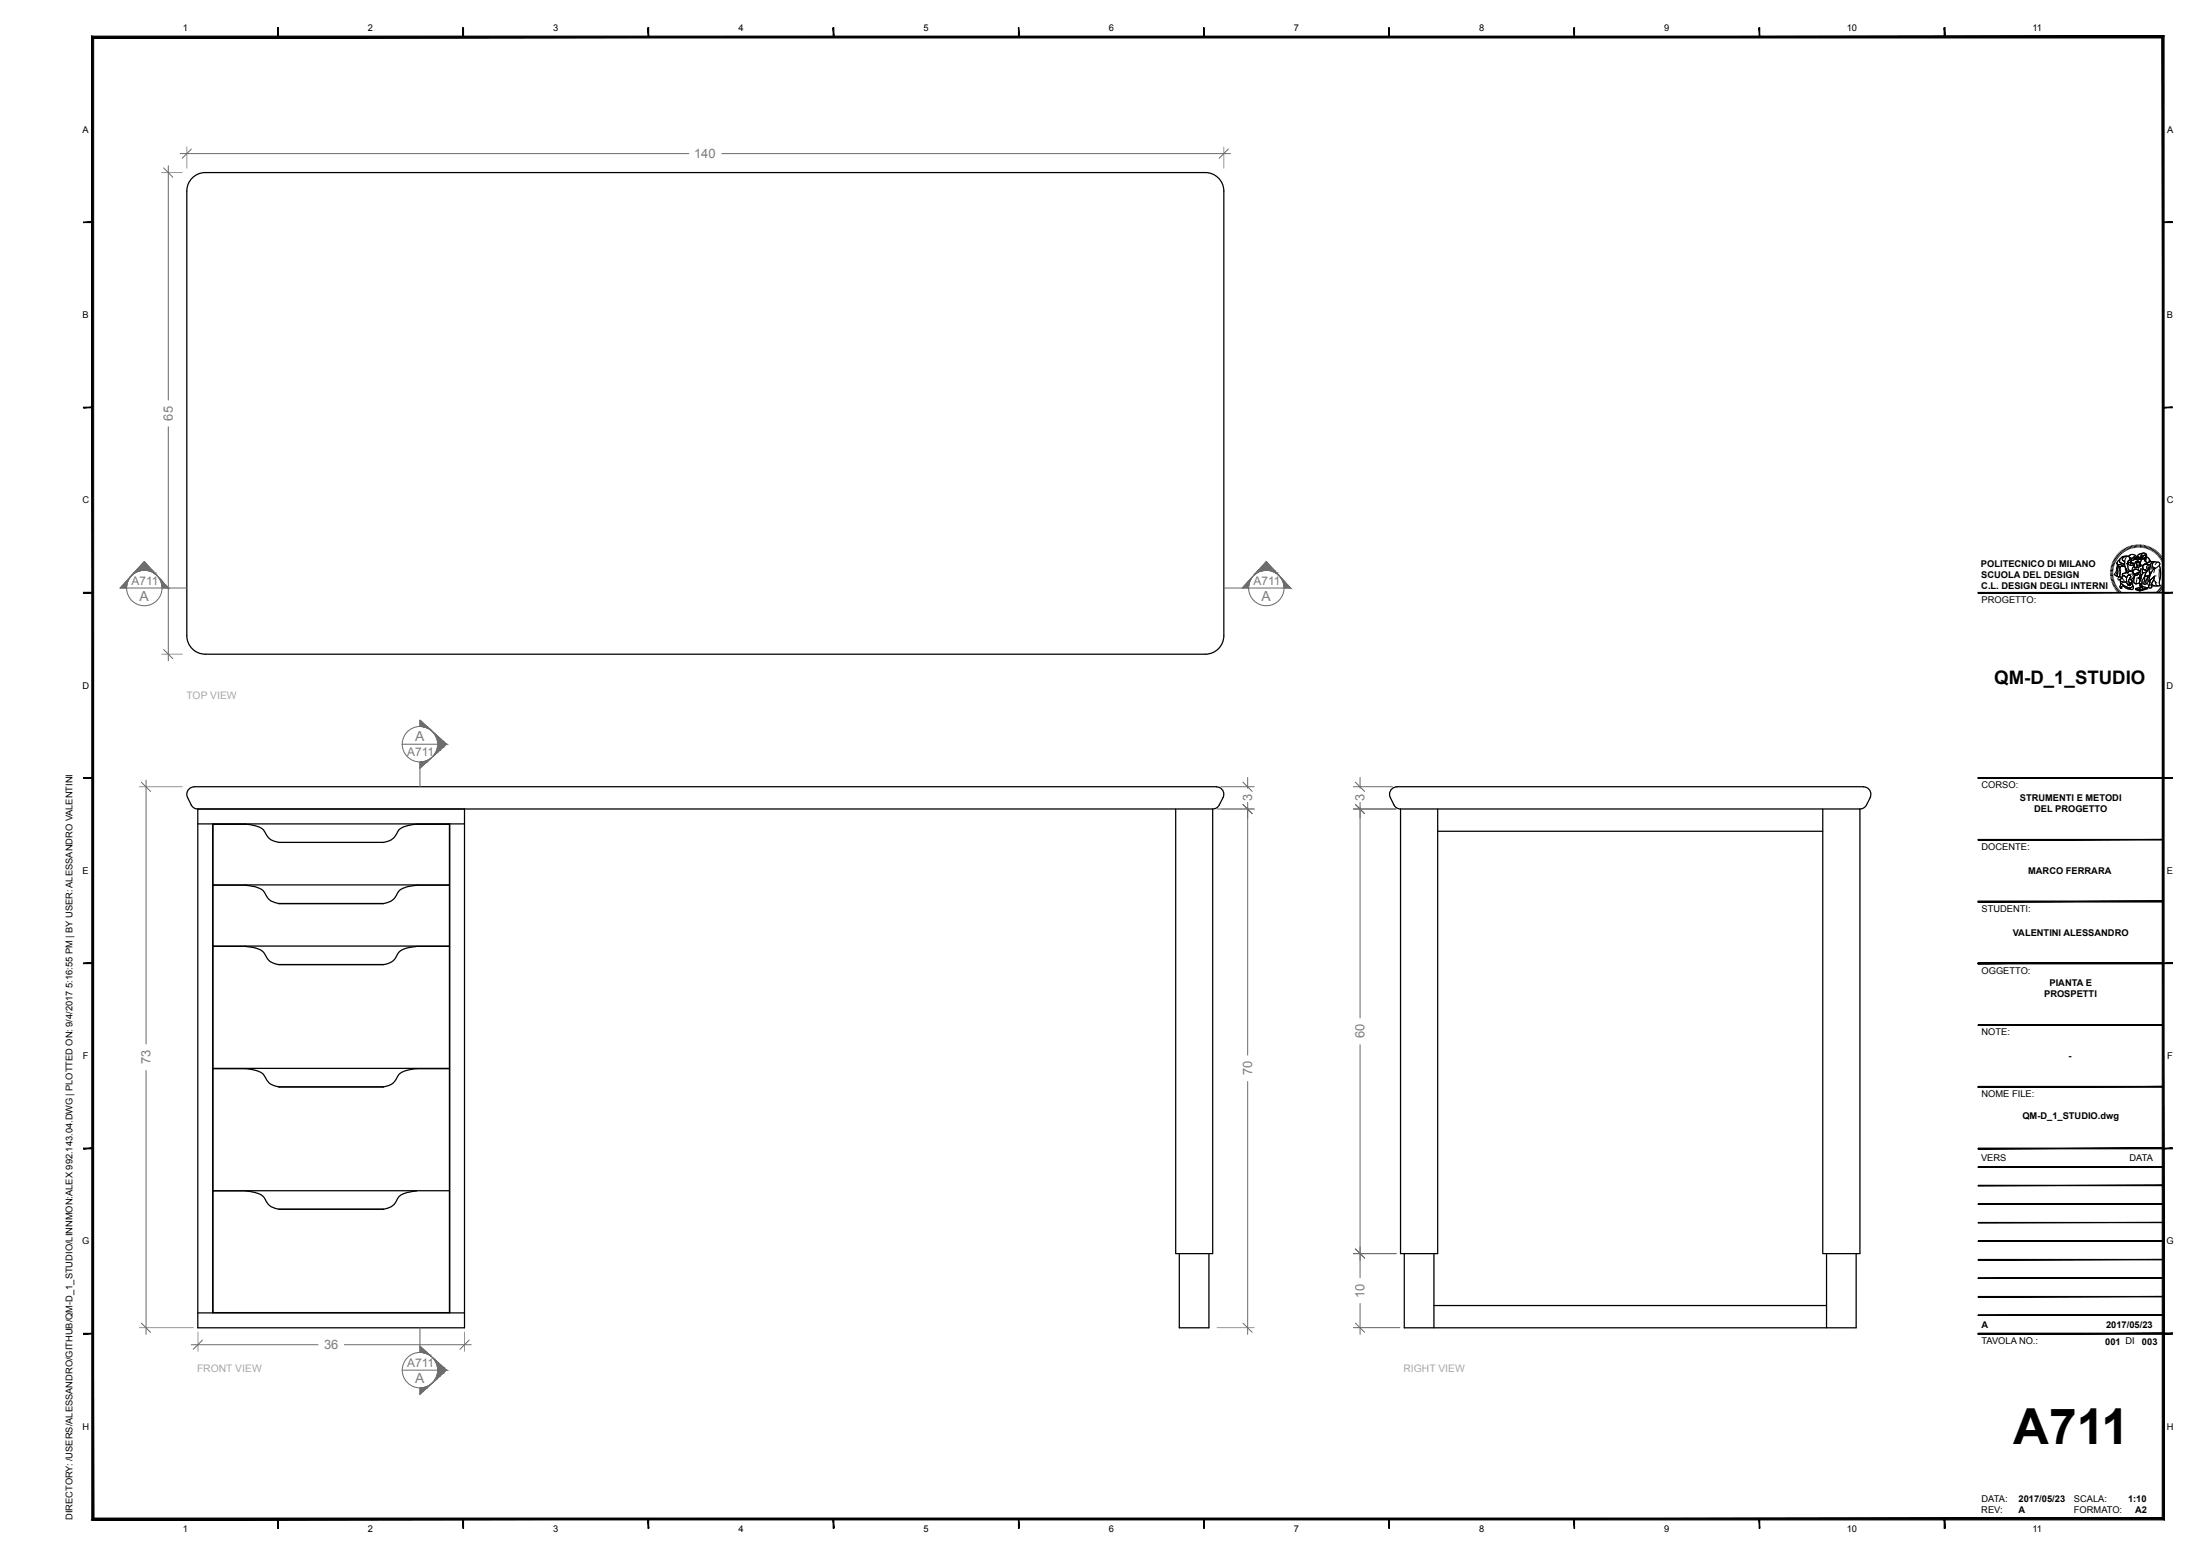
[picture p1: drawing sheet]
<svg xmlns="http://www.w3.org/2000/svg" width="594mm" height="420mm" viewBox="0 0 594 420" stroke-linecap="round" stroke-linejoin="round" font-family="sans-serif">
<g fill="none" stroke="#000" stroke-width=".34">
<path d="M52.2 47.8a5 5 0 0 1 3.2-1.2h270a5 5 0 0 1 5 5v120a5 5 0 0 1-5 5h-270a5 5 0 0 1-5-5v-120a5 5 0 0 1 1.8-3.8zM52.4 212.4a1.99 1.99 0 0 0-1.7 2.9l1.2 2.3 .6 .6 .9 .2M52.4 212.4h276M53.4 218.4h274M53.4 218.4v140h72v-140M317.4 218.4v120h10v-120M328.4 212.4a1.99 1.99 0 0 1 1.8 2.9l-1.2 2.3-.7 .6-.9 .2M377.2 212.4a1.99 1.99 0 0 0-1.8 2.9l1.2 2.3 .7 .6 .8 .2M377.2 212.4h126M378.1 218.4v120h10.1v-120M378.1 218.4h124.1M492.1 218.4v120h10.1v-120"/>
<path d="M503.2 212.4a1.99 1.99 0 0 1 1.7 2.9M505 215.3l-1.3 2.3-.7 .6-.8 .2M53.4 222.4h72M57.4 222.4v132M57.5 222.5h8.8a6.3 6.3 0 0 1 5.1 1.8 4.5 4.5 0 0 0 3.9 3.1h28.2a4.7 4.7 0 0 0 4.1-3.3 6.9 6.9 0 0 1 4.9-1.6h8.8v16.4h-63.8zM57.5 238.9h8.8a7.6 7.6 0 0 1 4.9 1.7l.2 .2a4.5 4.5 0 0 0 3.9 3.1h28.2a4.7 4.7 0 0 0 4.1-3.3 7.2 7.2 0 0 1 4.9-1.7h8.8v16.5h-63.8zM121.4 222.4v132M388.2 224.4h103.9M57.5 255.4h8.8a7 7 0 0 1 4.9 1.7l.2 .2a4.3 4.3 0 0 0 3.9 3.1h28.2a4.6 4.6 0 0 0 4.1-3.3 7.2 7.2 0 0 1 4.9-1.7h8.8v33h-63.8zM57.5 288.5h8.8a7 7 0 0 1 4.9 1.6l.2 .2a4.3 4.3 0 0 0 3.9 3.1h28.2a4.6 4.6 0 0 0 4.1-3.3 6.6 6.6 0 0 1 4.9-1.6h8.8v65.8h-63.8zM66.3 321.4a7.6 7.6 0 0 1 4.9 1.7l.2 .2a4.5 4.5 0 0 0 3.9 3.1h28.2a4.7 4.7 0 0 0 4.1-3.3 7.2 7.2 0 0 1 4.9-1.7M121.3 321.4h-63.8"/>
<path d="M318.4 338.4v20h8v-20M379.2 338.4v20h122v-20M387.2 338.4v20M493.2 338.4v20M53.4 354.4h72M387.2 352.4h106"/>
</g>
<g fill="none" stroke="#000" stroke-width=".27">
<path d="M569.8 154.7h.7M569.8 154h.7M569.8 154.3l.7 .1M569.9 153.6l.6 .1M570 153.3l.6 .1M570 152.9l.7 .1M570.1 152.6l.7 .1M570.2 152.2l.6 .3M570.3 151.9l.7 .3M570.5 151.6l.6 .2M570.5 155h-.7M570.5 155.3l-.7 .1"/>
<path d="M570.5 155.7l-.6 .1M570.6 156l-.7 .1M570.6 151.2l.6 .3M570.7 156.3l-.7 .1M570.8 156.6l-.7 .2M570.8 150.9l.6 .4M570.8 156.9l-.6 .3M571 150.6l.6 .4M571 157.2l-.7 .2M571.1 157.5l-.6 .3M571.2 150.3l.5 .4M571.2 157.8l-.6 .3"/>
<path d="M571.4 158.1l-.6 .3M571.4 150l.5 .5M571.5 158.4l-.5 .4M571.6 149.7l.5 .5M571.7 152.3l.9 .1a.66 .66 0 0 0 1-.2l.1 .7h-.4a1.37 1.37 0 0 1-1.7-.4zM571.7 158.7l-.6 .4M571.7 152.3l.1 .4M571.9 151.4l.4-.3v.3a.81 .81 0 0 0 .9 .8l.3 .1a.82 .82 0 0 1-1.1 .1l-.5 .1-.3-.4zM571.9 152.8l-.3 .6-.1 1.3-.4 .6 .4 .2M571.9 149.5l.5 .5M571.9 158.9l-.5 .4M572.1 152.9h.5l-.2 .4-.1 2.4a.54 .54 0 0 1-.7-.2 .54 .54 0 0 1 .2-.7v-1.1z"/>
<path d="M572.1 152.9l-.3 .7v1.1l-.3 .8 .7 .2M572.1 149.2l.5 .5M572.1 159.2l-.5 .4M572.3 151.1a.71 .71 0 0 0-.7 .6 .71 .71 0 0 0 .4 .8l.6-.1a.61 .61 0 0 0 1-.2M572.3 159.4l-.5 .5M572.4 156.4v.1a1.29 1.29 0 0 0 1.8 .5M572.4 149l.4 .5M572.5 150.8l.2-.2a1.61 1.61 0 0 1 1.5-.5l.1 .1a.81 .81 0 0 0-1 .1 .81 .81 0 0 0-.1 1l.5 .2-.1 .7h-.4a.87 .87 0 0 1-.9-.8zM572.5 153l.5-.1a.9 .9 0 0 1 1.1 .8l.2 .8-.4 .2a.61 .61 0 0 0-.8 .7l.1 .1-.2 .3a.46 .46 0 0 1-.6-.2 .46 .46 0 0 1 0-.5zM572.5 156.8l.7 .3 1-.1 .1 .5 .3 .2-.1 .3 .3-.3 .2 .4-.1-.5 .3 .4-.2-.5 .5 .2-.3-.3a.56 .56 0 0 1-.4-.8l.1-.3a.61 .61 0 0 1 .6 .8l.2 .3a.84 .84 0 0 1-.1 1.2 .84 .84 0 0 1-1.2-.1l-.8-.3-.9-.8zM572.5 156.8l.1 .6 1 .8 1.7 .7M572.5 159.6l-.4 .6"/>
<path d="M572.6 152.9l-.2 .4v2.4M572.6 157.5l1.6 1a1.1 1.1 0 0 0 1.7-.4 .66 .66 0 0 1 0 .9 .66 .66 0 0 1-.9 0l-.8-.2a1.13 1.13 0 0 0-1.4-.4l-.1 .1 .2 .2-.3 .1-.2-.5zM572.6 148.8l.4 .5M572.7 157.4l-.3 .9 .1 .5a.21 .21 0 0 0 .4 0 .21 .21 0 0 0-.2-.3l.4-.3 .6 .3a2.4 2.4 0 0 0 2.2 .5l.2-.6-.3-.3M572.8 159.9l-.5 .5M572.9 155.9a.5 .5 0 0 0-.8-.1 .5 .5 0 0 0 0 .8 .76 .76 0 0 1 .8-.4 .76 .76 0 0 1 .6 .5M572.9 148.5l.4 .6M573 155l1.3-.5 .2 .2a.54 .54 0 0 1 .7-.6 1.14 1.14 0 0 1 1.1 1.2 1.14 1.14 0 0 1-1.1 1.1l-.2-.1v-.2a.52 .52 0 0 0 .3-.7 .52 .52 0 0 0-.7-.3 .52 .52 0 0 0-.3 .7l-.1 .2a.92 .92 0 0 0-1.1-.6zM573.1 155.6l.1-.1a.72 .72 0 0 1 .9 .7l.1 .8a1.18 1.18 0 0 1-1.8-.6l.6-.2-.1-.3zM573.1 150.6a1.05 1.05 0 0 1 1.1-.5 1.05 1.05 0 0 1 .9 .7l-.2 .4a1.51 1.51 0 0 0-.4 1.8l.3 .8 .4 .3a.53 .53 0 0 0-.7 .6l-.3-.3 .1-.4-.5-1-.1-1.5-.6-.4zM573.2 148.3l.4 .6M573.4 155.2l.8 .8"/>
<path d="M573.5 155.3l-.5 .3-.1 .3 .1 .3M573.5 148.1l.3 .6M573.7 152.9l-1.6-.1a.64 .64 0 0 0-.7 .3 .64 .64 0 0 0 0 .7v.5l-.6 .7 .3 .3M573.8 148l.3 .6M573.8 153.2l.3 1.4M574.1 150.5l-.4 .9-.1 1.1 .7 1.5a.33 .33 0 0 0-.2 .4 .33 .33 0 0 0 .4 .2 .33 .33 0 0 0 .2-.4l.5-.1-.4-.3-.3-.9a1.55 1.55 0 0 1 .5-1.9 .85 .85 0 0 0-1.2-.9l-.5 .1a1.06 1.06 0 0 0-.8 1.7l1.1 .4M574.1 147.8l.3 .6M574.2 154.5l-.3 .2a.61 .61 0 0 0-.8 .7l.1 .1M574.4 150.1l-1.1 .4a.55 .55 0 0 0-.2 .6 .55 .55 0 0 0 .5 .4M574.4 155.4a.47 .47 0 0 1 .8 0 .47 .47 0 0 1-.2 .7l-.2 .5a.63 .63 0 0 0 .4 .8l.3 .3-.5-.2 .2 .5-.3-.4 .1 .5-.2-.4-.3 .3 .1-.3-.4-.4a2.23 2.23 0 0 1 .2-1.9zM574.4 155.4a.47 .47 0 0 1 .8 0 .47 .47 0 0 1-.2 .7l-.3 .9 .8 .7-.5-.2 .2 .5-.3-.4 .1 .5-.2-.4-.3 .2 .1-.2-.4-.4a2.23 2.23 0 0 1 .2-1.9zM574.4 147.7l.3 .6"/>
<path d="M574.6 152l.8-.3 .2 .2-.3 .2 .1 .5a.58 .58 0 0 1-.8-.6zM574.6 151.4l.3-.2 .6-.1v.5l-1.2 .6zM574.6 152a.57 .57 0 0 0 .8 .6M574.7 150.2l.1-.2a1.13 1.13 0 0 1 2 .4l-.6-.1-.5 .4-.7-.2M574.8 147.5l.2 .6M574.9 150l.5-.3 .9 .1a.36 .36 0 0 1 .4 .2 .36 .36 0 0 1-.1 .5l-.4-.2-.5 .4h-.3l-.7-.5zM575 150.5l.7 .2 .5-.4 .4 .2-.3 .6-.3 .2-.5-.2-.5 .1zM575.1 147.4l.2 .7M575.2 154.1l.6 .2 .5 .7 .1 .4-.2 .5-.3 .2M575.3 152.1l.9-.1-.3 .2a.38 .38 0 0 1-.4 .5 .38 .38 0 0 1-.2-.6zM575.3 156.4l.4 1a.79 .79 0 0 1 0 1 .79 .79 0 0 1-.9 .3M575.4 151.7l.2 .2"/>
<path d="M575.5 151.4l-.1 .2-1.1 .6M575.5 155l-.8 .2M575.5 147.3l.2 .7M575.5 151.1l-.3 .5M575.6 154.7l.8 .4M575.8 152h.4l-.3 .2a.33 .33 0 0 1-.2 .5 .33 .33 0 0 1-.4-.4 .33 .33 0 0 1 .5-.3l-.2 .1M575.8 155.1a.69 .69 0 0 1 .1 .9 .69 .69 0 0 1-.9 .3M575.8 154.3a.93 .93 0 0 1 1.1-.7 .93 .93 0 0 1 .8 1l-.4-.1-1 .5 .6 .3 .4-.2 .1-.4a.45 .45 0 0 0 .3-.4 .45 .45 0 0 0-.4-.5l-.9-.2-.6 .7h-.1v-.5l.4-.9 .3 .2h1.1l.5-.4-.1-.3 .7 .2-.1 .4a.72 .72 0 0 1-.1 1.1l.1 .6a.7 .7 0 0 1-.7 .7l-.1 .5-.4 .1 .3 .2 .2-.1v.5l.2-.3-.3 1.1-1.1 .2-.8-.7 .4-.8 .1-.9M575.8 156.9l.8 .7M575.8 147.2l.2 .7M575.9 154l.5-.4 .6 .1 .5 .4a.31 .31 0 0 1 .2 .4 .31 .31 0 0 1-.5 .1l-.2 .1a.54 .54 0 0 1-.6 .4 .54 .54 0 0 1-.5-.6zM576 151l.1 .1"/>
<path d="M576.1 156.3l.1 1M576.1 152.9l-.3 .5-.1 .8M576.1 150.6l.2 .2M576.2 150.7h.1M576.2 147.2l.1 .6M576.3 155l1.1-.5-.2 .6a.5 .5 0 0 1-.5 .2 .5 .5 0 0 1-.4-.3zM576.3 155.8l-.3 .9-.4 .5M576.5 150.8l.8-.1a.26 .26 0 0 1 .2 .4 .26 .26 0 0 1-.4 0zM576.5 147.1l.1 .7M576.6 150.5l-.3 .6-.3 .2-.5-.2-.5 .1M576.6 151.6l.7-.2 .3 .2 .3 .7a.3 .3 0 0 1 .1 .4 .3 .3 0 0 1-.4 .1l.1-.8a.46 .46 0 0 0-.7-.4 .46 .46 0 0 0-.1 .8l.1 .2a.45 .45 0 0 1-.4 .6 .45 .45 0 0 1-.5-.5zM576.6 158.8l2-.4 1.2 .2-2.1 .6z"/>
<path d="M576.6 158.8l1.1 .4v.3l-1.1-.4zM576.8 151.7l.6-.1 .3 .6a.68 .68 0 0 1-.1 .7 .68 .68 0 0 1-.7 .2zM576.9 147.1v.7M576.9 150.7a.42 .42 0 0 1 .6-.3 .42 .42 0 0 1 .2 .5l-.2 .1M576.9 155.1l.1 .1M577 150.4a.42 .42 0 0 1 .6 0 .42 .42 0 0 1 0 .6l-.2-.4-.1 .2-.4-.1zM577 156l-.4 1.6 1.1-.2M577 154.8l.2 .1M577.1 155l.1 .1M577.1 154.8v.1M577.2 151.9h.1M577.2 151.8l-.2 .1"/>
<path d="M577.2 147v.7M577.3 150.8l-.4-.1-.4 .1 .2 .1a.42 .42 0 0 0 .5 .2 .42 .42 0 0 0 .3-.3l-.2-.1 .1 .2M577.3 153.2l.1 .6M577.4 155.8l.1 .2 .2-.1a.53 .53 0 0 1 .6-.7l-.5 1.4v-.5l-.2 .1-.3-.2zM577.4 154.6l-.1 .5-.4 .2-.5-.3M577.4 151.7l.2 .4M577.6 151.9a.44 .44 0 0 0-.7-.3 .44 .44 0 0 0 0 .7l.1 .2a.46 .46 0 0 1-.2 .6 .46 .46 0 0 1-.6-.2 .46 .46 0 0 1 .1-.6 .79 .79 0 0 1 1-.9l.6 .8a.3 .3 0 0 1 .1 .4 .3 .3 0 0 1-.4 .1v-.1M577.6 147v.7M577.7 152.2h-.2M577.7 152v.3a.37 .37 0 0 1-.3 .4 .37 .37 0 0 1-.4-.2h-.1M577.7 152.8l-.3 .3h-.5M577.7 159.2l2.1-.6v.3l-2.1 .6z"/>
<path d="M577.7 159.2v.3M577.8 150.9l.2-.1 .1 .4-.3 .8M577.8 155.4h.1M577.8 156l-.1 .5 .3-.2M577.9 150.4l.1 .4M577.9 152.4l.1-.1a.45 .45 0 0 1 0-.7v-.8l-.2 .1-.2-.5a.46 .46 0 0 1-.4-.6 .46 .46 0 0 1 .6-.3h.5l-.3 .8 .2 .8 .2-.2v-.4a.39 .39 0 0 0 .3 .4 .39 .39 0 0 0 .4-.2v.7l.2-.2 .1 .4a.33 .33 0 0 1 .2 .3 .33 .33 0 0 1-.3 .3l-.7 .4M578 147.1l-.1 .7M578 155.8l-.1 .2-.1-.2M578 153.4l-.1 1.4M578 152.7l.5 .2M578.1 157.4l.3 1.1-.3-.6-.3 .7zM578.1 154.6l-.3 .3v.5"/>
<path d="M578.3 155.2a.54 .54 0 0 0-.6 .7l-.4 .1 .3 .2 .2-.1M578.3 153.5l-.5 .9M578.3 147.1v.7M578.3 149.5a.7 .7 0 0 1 1.1 0l.2 .3-.1 .8-.4 .8 .3-1.1a.37 .37 0 0 0-.2-.5 .37 .37 0 0 0-.4 .1l-.6 1.2-.2-.9zM578.3 149.5a.82 .82 0 0 0-1.1 .8M578.3 149.5h.1M578.4 149.4h.1a.72 .72 0 0 1 1.1 .6l-.2 1.2-.3 .2 .3-1.1a.37 .37 0 0 0-.2-.5 .37 .37 0 0 0-.4 .1l-.6 1.2-.2-.8zM578.4 150.5a.39 .39 0 0 0 .3 .4 .39 .39 0 0 0 .4-.2M578.5 152.6h.1a1.34 1.34 0 0 1 1.6-.2 .8 .8 0 0 1 .4 .8 .8 .8 0 0 1-.7 .6 .88 .88 0 0 1-.9 .1 .88 .88 0 0 1-.5-.8zM578.5 150h.3a.32 .32 0 0 1 .5-.1 .32 .32 0 0 1 .1 .4l-.3 .4a.45 .45 0 0 1-.6 0 .45 .45 0 0 1 0-.7zM578.6 154.6l.8-.1-.3 .9-.8 1.3 .1 .7h-.3l-.2 .7-.2-.9zM578.6 150.3h.2"/>
<path d="M578.6 154.6l-.9 2.6 .2 .9 .4-.7 .2 1.4-.4-.9-.4 1.1 .2-.9M578.7 150.7l.1 .1M578.7 153.6l-.3 .5 .1 .5 1-.2 .4-.6M578.7 147.1l-.2 .7M578.7 150.3h.1M578.8 150.6h.1M579 150.4l.2 .1M579 147.2l-.1 .7M579.1 155.6l.8-.1-.2 .7-.3 .6 .1 .8-.6 .1zM579.1 150.5h.1M579.3 151.2l.4 .7M579.4 147.3l-.2 .6"/>
<path d="M579.4 153.7v.1M579.4 152.1l1.1-.5h.8l-.7 1zM579.4 154.5l-.3 .9-.8 1.3v.8M579.5 150.3l.9 .7 .3 .6h-.3a.64 .64 0 0 1-.8 .2 .64 .64 0 0 1-.2-.9zM579.5 153.7h-.3M579.6 150.3l.6 .5 .3 .5M579.6 154h-.1M579.7 147.4l-.2 .6M579.8 158.6v.3l-2.1 .6-1.1-.4v-.3M579.9 155.5l-.2 .7-.3 .6 .1 .7-.1 .2-.6-.1 .3-2M580 153.7l.4-.1-.1 .6a.85 .85 0 0 1 0 1.1 .85 .85 0 0 1-1 .2l-.2 .1 .3-1.1zM580 147.5l-.2 .6"/>
<path d="M580.1 153.3l-.1 .4M580.1 152.4h.4l.1 .4M580.2 151.1l.5 .5M580.2 155.4l-1.1 .2M580.3 156.8l-.1 .2 .3 .2M580.4 147.6l-.3 .7M580.4 153.6l-.3 2.2a1.67 1.67 0 0 0 .1 2.2M580.6 156.6l1.1-1.1-.1 .7-.8 1.8a.42 .42 0 0 1-.1 .7 .42 .42 0 0 1-.5-.4zM580.6 152.5a1.07 1.07 0 0 1 1.7-.7 .57 .57 0 0 1 .8 .2 .57 .57 0 0 1-.2 .7l-.4 .3a1.08 1.08 0 0 1-1.9-.2M580.6 152.8l-.5 .8a.81 .81 0 0 1-1.4 0 .75 .75 0 0 1 .1-1 .75 .75 0 0 1 1 0l-.2 .4a.22 .22 0 0 0 .1 .4 .22 .22 0 0 0 .3-.1 .67 .67 0 0 0 .1-.9 .67 .67 0 0 0-.9-.2l-.1 .1a.65 .65 0 0 0-.6 .8M580.7 154.3v.6M580.7 147.8l-.3 .6"/>
<path d="M581 147.9l-.3 .6M581.1 153.5l-.9 .1M581.1 157.7l.6 .4M581.3 151.6l-1.1 .1-.8 .5M581.3 148.1l-.3 .6M581.5 156.5l.8 .9M581.6 153.5l-1.1 1.7-.3 1.7 1.4-1.3 .5-.1M581.6 151.6l.7 .2a.51 .51 0 0 1 .7 .1 .51 .51 0 0 1 0 .7l.2 .7a8.9 8.9 0 0 1-.2 4.1l.3 .7h-1.9a.41 .41 0 0 1-.6-.1 .41 .41 0 0 1 .2-.6l.6-1.2 .1-.7-1.5 1.4a5.7 5.7 0 0 1 1.5-3.4l.3-.1a.94 .94 0 0 1-.9-.7 .94 .94 0 0 1 .5-1.1zM581.6 151.6a.92 .92 0 0 0-.5 1.1 .92 .92 0 0 0 .9 .7M581.6 148.3l-.3 .6M581.7 155.6l-.9 2.4a.43 .43 0 0 1 0 .6 .43 .43 0 0 1-.6 0 .43 .43 0 0 1 .1-.6l.3-1.4M581.8 153.5l-.3 1.1"/>
<path d="M581.9 157l.2 .7 .5 .5M581.9 148.5l-.3 .5M582 160l.4 .5M582.2 152.1l-.3 .3M582.2 148.7l-.4 .5M582.3 159.8l.4 .5M582.5 148.9l-.4 .5M582.5 159.6l.5 .4M582.7 159.3l.5 .5M582.7 149.2l-.4 .5M582.9 159.1l.6 .4M583 153.7v3.3"/>
<path d="M583 149.4l-.5 .5M583 152.6a9.2 9.2 0 0 1 0 4.9l.3 .6h-2.4M583.1 158.8l.6 .4M583.2 149.7l-.5 .4M583.3 158.5l.6 .4M583.5 150l-.5 .4M583.5 158.3l.6 .3M583.6 158l.6 .3M583.7 150.3l-.6 .3M583.8 157.7l.6 .3M583.9 150.5l-.6 .4M583.9 157.4l.6 .3"/>
<path d="M584 157.1l.6 .2M584.1 150.8l-.6 .4M584.1 156.8l.7 .2M584.2 156.5l.7 .1M584.3 151.1l-.6 .4M584.3 156.1l.6 .2M584.3 155.8l.7 .1M584.4 151.5l-.6 .3M584.4 155.5l.7 .1M584.4 154.9l.7 .1M584.4 155.2h.7M584.6 151.8l-.7 .3"/>
<path d="M584.7 152.2l-.6 .2M584.8 152.5l-.7 .2M584.9 152.8l-.7 .2M585 153.2l-.7 .1M585 153.5l-.7 .1M585.1 153.9h-.7M585.1 154.6h-.7M585.1 154.2l-.7 .1M573 160.1l-.4 .5M573.3 160.3l-.4 .5M573.6 160.5l-.4 .5M573.8 160.7l-.3 .5"/>
<path d="M574.1 160.8l-.3 .6M574.4 161l-.3 .6M574.7 161.1l-.3 .6M575 161.2l-.3 .7M575.3 161.3l-.2 .7M575.6 161.4l-.2 .7M575.9 161.5l-.1 .7M576.3 161.6l-.2 .6M576.6 161.6l-.1 .7M576.9 161.6l-.1 .7M577.2 161.7v.7M577.5 161.7v.7"/>
<path d="M577.9 161.7v.7M578.2 161.6l.1 .7M578.5 161.6l.1 .7M578.8 161.6l.2 .6M579.1 161.5l.2 .6M579.5 161.4l.1 .7M579.8 161.3l.2 .6M580.1 161.2l.2 .6M580.4 161l.3 .7M580.7 160.9l.3 .6M581 160.8l.3 .5M581.2 160.6l.4 .5"/>
<path d="M581.5 160.4l.4 .6M581.8 160.2l.4 .6"/>
</g>
<g fill="#fff" stroke="#fff" stroke-width=".27">
<path d="M559 160l30.8 4.3h-30.8z"/>
<path d="M559 160h25.1l5.7 4.3z"/>
<path d="M584.1 145.5h5.7l-5.7 14.5z"/>
<path d="M589.8 145.5v18.8l-5.7-4.3z"/>
</g>
<path d="M559 160h25.1v-14.5h5.7v18.8h-30.8z" fill="none" stroke="#fff" stroke-width=".27"/>
<g fill="#000" stroke="#000" stroke-width=".27">
<path d="M24.8 9.7l.5 400.1v-399.5zM24.8 9.7l.5 400.1-.5 .5z"/>
<path d="M75 7.5v2.5h.2zM75 7.5h.2v2.5z"/>
<path d="M75 7.5v2.5h.2zM75 7.5h.2v2.5z"/>
<path d="M124.9 7.5v2.5h.3zM124.9 7.5h.3v2.5z"/>
<path d="M174.9 7.5v2.5h.3zM174.9 7.5h.3v2.5z"/>
<path d="M224.9 7.5v2.5h.2zM224.9 7.5h.2v2.5z"/>
<path d="M275 7.5v2.5h.1zM275 7.5h.1v2.5z"/>
<path d="M325 7.5v2.5h.1zM325 7.5h.1v2.5z"/>
<path d="M375 7.5v2.5h.1zM375 7.5h.1v2.5z"/>
<path d="M425 7.5v2.5h.1zM425 7.5h.1v2.5z"/>
<path d="M475 7.5v2.5h.1zM475 7.5h.1v2.5z"/>
<path d="M525 7.5v2.5h.1zM525 7.5h.1v2.5z"/>
<path d="M525 7.5v2.5h.1zM525 7.5h.1v2.5z"/>
<path d="M25.3 10.3h558.5l.5-.6zM24.8 9.7h559.5l-559 .6z"/>
<path d="M584.1 59.9v.2l2.4-.2zM584.1 60.1l2.4-.2v.2z"/>
<path d="M22.5 60.1h2.5v-.2zM22.5 59.9h2.5l-2.5 .2z"/>
<path d="M22.5 110.1h2.5v-.2zM22.5 109.9h2.5l-2.5 .2z"/>
<path d="M584.1 109.9v.2l2.4-.2zM584.1 110.1l2.4-.2v.2z"/>
<path d="M584.1 159.9v.2l2.4-.2zM584.1 160.1l2.4-.2v.2z"/>
<path d="M584.1 159.9v.2l2.4-.2zM584.1 160.1l2.4-.2v.2z"/>
<path d="M22.5 160.1h2.5v-.2zM22.5 159.9h2.5l-2.5 .2z"/>
<path d="M22.5 160.1h2.5v-.2zM22.5 159.9h2.5l-2.5 .2z"/>
<path d="M534.1 160.1h50v-.2zM534.1 159.9h50l-50 .2z"/>
<path d="M22.5 210.1h2.5v-.2zM22.5 209.9h2.5l-2.5 .2z"/>
<path d="M534.1 210.1h50v-.2zM534.1 209.9h50l-50 .2z"/>
<path d="M584.1 209.9v.2l2.4-.2zM584.1 210.1l2.4-.2v.2z"/>
<path d="M534.1 226.7h50v-.1zM534.1 226.6h50l-50 .1z"/>
<path d="M534.1 243.3v.1l50-.1zM534.1 243.4l50-.1v.1z"/>
<path d="M534.1 259.9v.2l50-.2zM534.1 260.1l50-.2v.2z"/>
<path d="M534.1 259.9v.2l50-.2zM534.1 260.1l50-.2v.2z"/>
<path d="M534.1 259.9v.2l50-.2zM534.1 260.1l50-.2v.2z"/>
<path d="M534.1 259.9v.2l50-.2zM534.1 260.1l50-.2v.2z"/>
<path d="M534.1 243.4h50v-.1zM534.1 243.3h50l-50 .1z"/>
<path d="M584.1 259.9v.2l2.4-.2zM584.1 260.1l2.4-.2v.2z"/>
<path d="M22.5 260.1h2.5v-.2zM22.5 259.9h2.5l-2.5 .2z"/>
<path d="M534.1 276.6v.1l50-.1zM534.1 276.7l50-.1v.1z"/>
<path d="M534.1 293.3v.1l50-.1zM534.1 293.4l50-.1v.1z"/>
<path d="M534.1 293.3v.1l50-.1zM534.1 293.4l50-.1v.1z"/>
<path d="M22.5 310.1h2.5v-.2zM22.5 309.9h2.5l-2.5 .2z"/>
<path d="M534.1 319.9h50zM534.1 320.1l50-.2z"/>
<path d="M534.1 314.9h50zM534.1 315.1l50-.2z"/>
<path d="M534.1 309.9v.2l50-.2zM534.1 310.1l50-.2v.2z"/>
<path d="M584.1 309.9v.2l2.4-.2zM584.1 310.1l2.4-.2v.2z"/>
<path d="M534.1 339.9h50zM534.1 340.1l50-.2z"/>
<path d="M534.1 335h50zM534.1 335h50z"/>
<path d="M534.1 330h50zM534.1 330h50z"/>
<path d="M534.1 324.9h50zM534.1 325l50-.1z"/>
<path d="M534.1 359.9v.2l50-.2zM534.1 360.1l50-.2v.2z"/>
<path d="M534.1 359.9v.2l50-.2zM534.1 360.1l50-.2v.2z"/>
<path d="M534.1 354.9h50zM534.1 355.1l50-.2z"/>
<path d="M534.1 349.9h50zM534.1 350.1l50-.2z"/>
<path d="M534.1 344.9h50zM534.1 345.1l50-.2z"/>
<path d="M584.1 359.9v.2l2.4-.2zM584.1 360.1l2.4-.2v.2z"/>
<path d="M22.5 360.1h2.5v-.2zM22.5 359.9h2.5l-2.5 .2z"/>
<path d="M584.1 360.1h2.4v-.2zM584.1 359.9h2.4l-2.4 .2z"/>
<path d="M584.1 360.1h2.4v-.2zM584.1 359.9h2.4l-2.4 .2z"/>
<path d="M24.8 410.3l559-.5h-558.5zM24.8 410.3l559-.5 .5 .5z"/>
<path d="M75 410l.2 2.5v-2.5zM75 410l.2 2.5h-.2z"/>
<path d="M75 410l.2 2.5v-2.5zM75 410l.2 2.5h-.2z"/>
<path d="M124.9 410l.3 2.5v-2.5zM124.9 410l.3 2.5h-.3z"/>
<path d="M174.9 410l.3 2.5v-2.5zM174.9 410l.3 2.5h-.3z"/>
<path d="M224.9 410l.2 2.5v-2.5zM224.9 410l.2 2.5h-.2z"/>
<path d="M275 410l.1 2.5v-2.5zM275 410l.1 2.5h-.1z"/>
<path d="M325 410l.1 2.5v-2.5zM325 410l.1 2.5h-.1z"/>
<path d="M375 410l.1 2.5v-2.5zM375 410l.1 2.5h-.1z"/>
<path d="M425 410l.1 2.5v-2.5zM425 410l.1 2.5h-.1z"/>
<path d="M475 410l.1 2.5v-2.5zM475 410l.1 2.5h-.1z"/>
<path d="M525 410l.1 2.5v-2.5zM525 410l.1 2.5h-.1z"/>
<path d="M525 410l.1 2.5v-2.5zM525 410l.1 2.5h-.1z"/>
<path d="M583.8 10.3v399.5l.5 .5zM583.8 10.3l.5-.6v400.6z"/>
</g>
<g fill="#696969" stroke="#696969" stroke-width=".27">
<path d="M113.4 194.4l1.9 1.7h-1.9z"/>
<path d="M113.4 196.1h1.9z"/>
<path d="M114.2 196.1l1.4 .3z"/>
<path d="M114.2 196.1h1.1l.3 .3z"/>
<path d="M115.9 196.8l.7 .5z"/>
<path d="M115.1 196.4l.9 .4z"/>
<path d="M115.1 196.4h.5l.4 .4z"/>
<path d="M116.6 197.3l.6 .6z"/>
<path d="M117.2 197.9l.8 .7h-.4z"/>
<path d="M117.2 197.9l.8 .7z"/>
<path d="M117.6 198.6l1.2 .7h-.9z"/>
<path d="M117.6 198.6h.4l.8 .7z"/>
<path d="M117.9 199.3l1.8 .8h-1.6z"/>
<path d="M117.9 199.3h.9l.9 .8z"/>
<path d="M118.1 200.1l2.4 .8h-2.3z"/>
<path d="M118.1 200.1h1.6l.8 .8z"/>
<path d="M118.2 200.9l1.5 .7h-1.6z"/>
<path d="M118.2 200.9h2.3l-.8 .7z"/>
<path d="M118.1 201.6l.8 .8h-.9z"/>
<path d="M118.1 201.6h1.6l-.8 .8z"/>
<path d="M118 202.4l.1 .7h-.4z"/>
<path d="M118 202.4h.9l-.8 .7z"/>
<path d="M117.2 203.7h.2l-.6 .6z"/>
<path d="M117.7 203.1l-.3 .6h-.2z"/>
<path d="M117.7 203.1h.4l-.7 .6z"/>
<path d="M115.8 205.1l.6-.5z"/>
<path d="M115 205.4l.8-.3-.3 .3z"/>
<path d="M115.8 205.1l-.3 .3z"/>
<path d="M114.2 205.6l.8-.2 .3 .2z"/>
<path d="M115 205.4h.5l-.2 .2z"/>
<path d="M113.4 205.7h1.8l-1.8 1.7z"/>
<path d="M113.4 205.7h1.8z"/>
<path d="M114.2 205.6h1.1z"/>
<path d="M113.4 363.4l1.8 1.6h-1.8z"/>
<path d="M113.4 365l1.9 .1z"/>
<path d="M114.2 365.1l1.3 .2z"/>
<path d="M114.2 365.1h1.1l.2 .2z"/>
<path d="M115.8 365.6l.6 .5z"/>
<path d="M115 365.3l.9 .3z"/>
<path d="M115 365.3h.5l.4 .3z"/>
<path d="M116.8 366.4l.6 .6z"/>
<path d="M117.2 367l.9 .6h-.4z"/>
<path d="M117.2 367l.9 .6z"/>
<path d="M117.7 367.6l1.2 .8h-.9z"/>
<path d="M117.7 367.6h.4l.8 .8z"/>
<path d="M118 368.4l1.7 .7h-1.6z"/>
<path d="M118 368.4h.9l.8 .7z"/>
<path d="M118.1 369.1l2.4 .7h-2.3z"/>
<path d="M118.1 369.1h1.6l.8 .7z"/>
<path d="M118.2 369.8l1.5 .8h-1.6z"/>
<path d="M118.2 369.8h2.3l-.8 .8z"/>
<path d="M118.1 370.6l.7 .8h-.9z"/>
<path d="M118.1 370.6h1.6l-.9 .8z"/>
<path d="M117.9 371.4l.1 .8h-.4z"/>
<path d="M117.9 371.4h.9l-.8 .8z"/>
<path d="M117.2 372.8l-.6 .6z"/>
<path d="M117.6 372.2l-.4 .6z"/>
<path d="M117.6 372.2h.4l-.8 .6z"/>
<path d="M115.9 373.9l.7-.5z"/>
<path d="M115.1 374.3l.8-.4-.3 .4z"/>
<path d="M115.9 373.9l-.3 .4z"/>
<path d="M114.2 374.6l.9-.3 .2 .3z"/>
<path d="M115.1 374.3h.5l-.3 .3z"/>
<path d="M113.4 374.7h1.9l-1.9 1.7z"/>
<path d="M113.4 374.7h1.9z"/>
<path d="M114.2 374.6h1.1z"/>
<path d="M39 151.6l2.1 2.3h-4.3z"/>
<path d="M39 153.9l2.1 .1z"/>
<path d="M36.8 153.9l1.4 .1z"/>
<path d="M36.8 153.9h2.2z"/>
<path d="M39.7 154l1.6 .1z"/>
<path d="M39.7 154h1.4l.2 .1z"/>
<path d="M36.6 154.2l.2-.2 .6 .2z"/>
<path d="M36.8 154h1.4l-.8 .2z"/>
<path d="M40.4 154.1l1.2 .3z"/>
<path d="M40.4 154.1h.9l.3 .3z"/>
<path d="M36.6 154.2v.3h-.3z"/>
<path d="M36.6 154.2h.8l-.8 .3z"/>
<path d="M41.2 154.4l.7 .5z"/>
<path d="M41.2 154.4h.4l.3 .5z"/>
<path d="M41.9 155l.5 .3z"/>
<path d="M41.8 154.9l.2 .1z"/>
<path d="M36.3 154.5l-.4 .5z"/>
<path d="M36.3 154.5h.3l-.6 .5z"/>
<path d="M35.4 155.5l.1-.2z"/>
<path d="M35.9 155l-.4 .3z"/>
<path d="M35.4 155.5l-.2 .2z"/>
<path d="M42.7 155.7l.5 .5z"/>
<path d="M35.2 155.7l-.5 .5z"/>
<path d="M35.2 155.7l-.3 .5z"/>
<path d="M43 156.2l.3 .1z"/>
<path d="M34.7 156.2l-.3 .8h-.4z"/>
<path d="M34.7 156.2l-.3 .8z"/>
<path d="M43.2 156.3l.8 .8h-.5z"/>
<path d="M43.2 156.3l.8 .8z"/>
<path d="M34 157l.2 .9h-.9z"/>
<path d="M34 157h.4l-.2 .9z"/>
<path d="M43.5 157.1l1.2 .8h-1z"/>
<path d="M43.5 157.1h.5l.7 .8z"/>
<path d="M43.7 157.9l1.7 .8h-1.6z"/>
<path d="M43.7 157.9h1l.7 .8z"/>
<path d="M33.3 157.9l.8 .8h-1.7z"/>
<path d="M33.3 157.9h.9l-.1 .8z"/>
<path d="M341.9 151.6l2.1 2.3h-4.3z"/>
<path d="M341.9 153.9l2.2 .1z"/>
<path d="M339.7 153.9l1.4 .1z"/>
<path d="M339.7 153.9h2.2z"/>
<path d="M342.6 154h1.5z"/>
<path d="M339.5 154.1l.2-.1 .7 .1z"/>
<path d="M339.7 154h1.4l-.7 .1z"/>
<path d="M342.7 154l1.6 .2z"/>
<path d="M342.7 154h1.4l.2 .2z"/>
<path d="M339.5 154.1l.2 .3h-.4z"/>
<path d="M339.5 154.1h.9l-.7 .3z"/>
<path d="M343.5 154.2l1.1 .3z"/>
<path d="M343.5 154.2h.8l.3 .3z"/>
<path d="M339.3 154.4l-.4 .5z"/>
<path d="M339.3 154.4h.4l-.6 .5z"/>
<path d="M338.8 155l-.3 .3z"/>
<path d="M344.2 154.5l.8 .5z"/>
<path d="M344.2 154.5h.4l.4 .5z"/>
<path d="M338.9 154.9h.2z"/>
<path d="M345.3 155.3l.2 .2z"/>
<path d="M344.9 155l.4 .3z"/>
<path d="M345.5 155.5l.1 .2z"/>
<path d="M338.2 155.7l-.5 .5z"/>
<path d="M345.6 155.7l.5 .5z"/>
<path d="M337.5 156.3l.2-.1z"/>
<path d="M346 156.2l.8 .8h-.4z"/>
<path d="M346 156.2l.8 .8z"/>
<path d="M337.5 156.3l-.1 .8h-.5z"/>
<path d="M337.5 156.3h.2l-.3 .8z"/>
<path d="M346.4 157l1.2 .9h-1z"/>
<path d="M346.4 157h.4l.8 .9z"/>
<path d="M336.9 157.1l.3 .8h-1.1z"/>
<path d="M336.9 157.1h.5l-.2 .8z"/>
<path d="M346.6 157.9l1.8 .8h-1.7z"/>
<path d="M346.6 157.9h1l.8 .8z"/>
<path d="M336.1 157.9l1 .8h-1.7z"/>
<path d="M336.1 157.9h1.1l-.1 .8z"/>
</g>
<g fill="none" stroke="#696969" stroke-width=".27">
<path d="M44.2 45.3l2.5 2.5M45.4 44.8v63.2M48.6 41.5h137.4M51.7 40.2l-2.5 2.5M194.9 41.5h137.3M331.7 40.2l-2.5 2.5M45.4 115.2v63.2M39 151.6l6.4 7.1h-13zM45.4 158.7h5M330.4 158.7h5M341.9 151.6l6.5 7.1h-13zM44.2 175.3l2.5 2.5"/>
<path d="M113.4 196.1v-1.7l7.1 6.5-7.1 6.5v-1.7M38.2 211.1l2.5 2.5M39.4 210.6v71.2M108.6 200.9h9.6M113.4 207.4v5M328.6 218.4h10M329.6 212.4h9M335.6 217.1l2.5 2.5M335.6 211.1l2.5 2.5M336.9 209.9v2.9M336.9 216.6v68.2M365.4 212.4h10.5"/>
<path d="M365.4 218.4h11.6M366 211.1l2.4 2.5M366 217.1l2.4 2.5M367.2 209.9v2.9M367.2 216.6v58.2M39.4 289v71.2M336.9 291.9v68.3M367.2 282v62.9M365.4 338.4h11.6M366 337.1l2.4 2.5M38.2 357.1l2.5 2.5M113.4 358.4v5"/>
<path d="M335.6 357.1l2.5 2.5M365.4 358.4h12.6M366 357.1l2.4 2.5M367.2 351.8v8.4M51.6 363h34.3M54.7 361.7l-2.5 2.5M93 363h34.2M108.6 369.8h9.6M113.4 365v-1.6l7.1 6.4-7.1 6.6v-1.7M126.7 361.7l-2.5 2.5"/>
<circle cx="39" cy="158.7" r="4.8"/>
<circle cx="341.9" cy="158.7" r="4.8"/>
<circle cx="113.4" cy="200.9" r="4.8"/>
<circle cx="113.4" cy="369.8" r="4.8"/>
</g>
<path d="M50.4 39.7v5.7M330.4 39.7v5.7M43.6 46.6h5.6M43.6 176.6h5.6M37.6 212.4h11.6M329.8 218.4h8.8M37.6 358.4h14.6M53.4 359.5v5.3M125.4 359.5v5.3M328.6 358.4h10" fill="none" stroke="#979797" stroke-width=".27"/>
<text font-size="13.4" x="543.6" y="389.8">A711</text>
<text font-size="5" x="538.5" y="184.7">QM-D_1_STUDIO</text>
<g font-size="3.8" fill="#7c7c7c">
<text x="37.7" y="162.2">A</text>
<text x="340.6" y="162.2">A</text>
<text x="112.1" y="200.1">A</text>
<text x="112.1" y="373.3">A</text>
</g>
<g font-size="3.5" fill="#7c7c7c">
<text x="187.4" y="42.7">140</text>
<text x="46.7" y="113.5" transform="rotate(-90 46.7 113.5)">65</text>
<text x="338.1" y="216.3" transform="rotate(-90 338.1 216.3)">3</text>
<text x="368.4" y="216.3" transform="rotate(-90 368.4 216.3)">3</text>
<text x="368.4" y="280.3" transform="rotate(-90 368.4 280.3)">60</text>
<text x="40.7" y="287.3" transform="rotate(-90 40.7 287.3)">73</text>
<text x="338.1" y="290.3" transform="rotate(-90 338.1 290.3)">70</text>
<text x="368.4" y="350.4" transform="rotate(-90 368.4 350.4)">10</text>
<text x="87.5" y="364.2">36</text>
</g>
<g font-size="3.2" fill="#7c7c7c">
<text x="35.5" y="158">A711</text>
<text x="338.4" y="158">A711</text>
<text x="109.9" y="204">A711</text>
<text x="109.9" y="369.1">A711</text>
</g>
<g font-size="2.8" fill="#a8a8a8">
<text x="50.4" y="188.6">TOP VIEW</text>
<text x="53.2" y="370.4">FRONT VIEW</text>
<text x="378.9" y="370.4">RIGHT VIEW</text>
</g>
<g font-size="2.5">
<text x="49.3" y="8.4">1</text>
<text x="99.3" y="8.4">2</text>
<text x="149.3" y="8.4">3</text>
<text x="199.4" y="8.4">4</text>
<text x="249.4" y="8.4">5</text>
<text x="299.4" y="8.4">6</text>
<text x="349.4" y="8.4">7</text>
<text x="399.4" y="8.4">8</text>
<text x="449.3" y="8.4">9</text>
<text x="498.6" y="8.4">10</text>
<text x="548.7" y="8.4">11</text>
<text x="22.3" y="35.9">A</text>
<text x="585.1" y="35.9">A</text>
<text x="22.3" y="85.9">B</text>
<text x="585" y="85.9">B</text>
<text x="22.2" y="135.9">C</text>
<text x="585" y="135.9">C</text>
<text x="534.9" y="153">POLITECNICO DI MILANO</text>
<text x="534.9" y="156">SCUOLA DEL DESIGN</text>
<text x="534.9" y="159">C.L. DESIGN DEGLI INTERNI</text>
<text x="535" y="162.8">PROGETTO:</text>
<text x="22.2" y="185.9">D</text>
<text x="585" y="185.9">D</text>
<text x="535" y="212.8">CORSO:</text>
<text x="545.4" y="216.2">STRUMENTI E METODI</text>
<text x="549.2" y="219.2">DEL PROGETTO</text>
<text x="535" y="229.5">DOCENTE:</text>
<text x="22.3" y="235.9">E</text>
<text x="547.6" y="235.9">MARCO FERRARA</text>
<text x="585" y="235.9">E</text>
<text x="535" y="246.1">STUDENTI:</text>
<text x="543.5" y="252.6">VALENTINI ALESSANDRO</text>
<text x="535" y="262.8">OGGETTO:</text>
<text x="551.9" y="269.2">PROSPETTI</text>
<text x="553.4" y="266.2">PIANTA E</text>
<text x="535" y="279.5">NOTE:</text>
<text x="22.4" y="285.9">F</text>
<text x="558.5" y="285.9">-</text>
<text x="585.1" y="285.9">F</text>
<text x="535" y="296.1">NOME FILE:</text>
<text x="546" y="302.1">QM-D_1_STUDIO.dwg</text>
<text x="534.9" y="313.4">VERS</text>
<text x="574.9" y="313.4">DATA</text>
<text x="22.2" y="335.9">G</text>
<text x="585" y="335.9">G</text>
<text x="535" y="358.4">A</text>
<text x="568.6" y="358.4">2017/05/23</text>
<text x="535" y="362.9">TAVOLA NO.:</text>
<text x="568.4" y="362.9">001 DI</text>
<text x="578.3" y="362.9">003</text>
<text x="22.2" y="385.9">H</text>
<text x="585" y="385.9">H</text>
<text x="535" y="405.4">DATA:</text>
<text x="545" y="405.4">2017/05/23</text>
<text x="560" y="405.4">SCALA:</text>
<text x="574.6" y="405.4">1:10</text>
<text x="19.6" y="410.3" transform="rotate(-90 19.6 410.3)">DIRECTORY: /USERS/ALESSANDRO/GITHUB/QM-D_1_STUDIO/LINNMON:ALEX 992.143.04.DWG | PLOTTED ON: 9/4/2017 5:16:55 PM | BY USER: ALESSANDRO VALENTINI</text>
<text x="49.3" y="413.4">1</text>
<text x="99.3" y="413.4">2</text>
<text x="149.3" y="413.4">3</text>
<text x="199.4" y="413.4">4</text>
<text x="249.4" y="413.4">5</text>
<text x="299.4" y="413.4">6</text>
<text x="349.4" y="413.4">7</text>
<text x="399.4" y="413.4">8</text>
<text x="449.3" y="413.4">9</text>
<text x="498.6" y="413.4">10</text>
<text x="534.9" y="408.4">REV:</text>
<text x="545" y="408.4">A</text>
<text x="548.7" y="413.4">11</text>
<text x="560" y="408.4">FORMATO:</text>
<text x="576.5" y="408.4">A2</text>
</g>
</svg>
